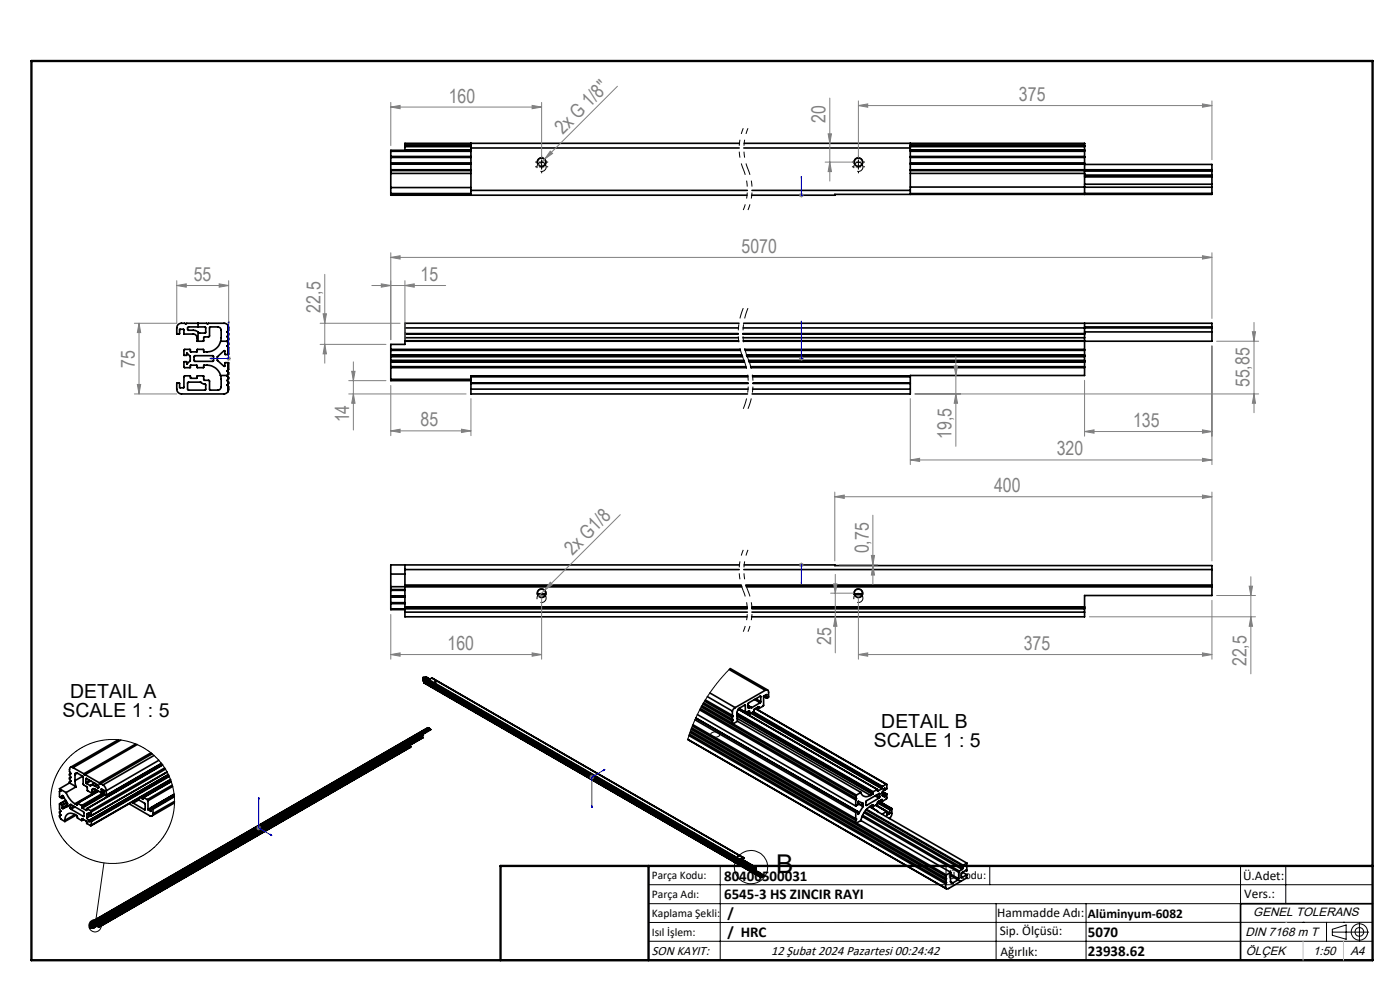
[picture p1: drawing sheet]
<svg xmlns="http://www.w3.org/2000/svg" width="297mm" height="210mm" viewBox="0 0 297 210" stroke-linecap="round" stroke-linejoin="round" font-family="sans-serif">
<g fill="none" stroke="#000" stroke-width=".35">
<path d="M82.9 36.8v3M82.9 36v.1M82.9 34.7v.1M82.9 33.2v.1M82.9 36.1v.1M82.9 34.6v.1M82.9 33.3v.1M82.9 32.1v1.1M82.9 33.4v1.2M82.9 34.8v1.2M82.9 36.2v.6M82.9 39.8v1.6h75.6"/>
<path d="M82.9 36.1h17M82.9 34.7h17M82.9 33.3h17M82.9 36.8h17M82.9 36h17M82.9 34.8h17M82.9 33.2h17M82.9 32.1h17M82.9 36.2h17M82.9 34.6h17M82.9 33.4h17M82.9 39.8h17"/>
<path d="M85.9 30.9v.1M85.9 31.8v.1M85.9 31v.1M85.9 30.5v.4M85.9 31.1v.7M85.9 31h14M85.9 30.9h14M85.9 30.5h14M85.9 31.8h14M85.9 31.1h14M99.9 30.4v1M99.9 31.9h-17v.2"/>
<path d="M99.9 31.4v9M99.9 31.4h56.9M156.8 30.4l-70.9 .1M157.8 31.4h35.3M157.9 30.4l72.2 .1M193.1 30.4v1M193.1 31.4v9M193.1 39.7h37M193.1 36.1h64M193.1 34.7h37M193.1 33.3h37M193.1 31.9h37"/>
<path d="M193.1 31h37M193.1 36.8h37M193.1 36h64M193.1 34.8h37M193.1 33.2h37M193.1 32.1h37M193.1 36.2h37M193.1 34.6h37M193.1 33.4h37M193.1 30.9h37M193.1 30.5h37M193.1 31.8h37"/>
<path d="M193.1 31.1h37M230.1 36.8v2.9M230.1 34.8v1.4M230.1 34.7v.1M230.1 33.2v.1M230.1 31.9v.2M230.1 34.6v.1M230.1 33.3v.1M230.1 30.9v.1M230.1 31.8v.1M230.1 31v.1M230.1 30.5v.4"/>
<path d="M230.1 31.1v.7M230.1 32.1v1.1M230.1 33.4v1.2M230.1 36.2v.6M230.1 39.7v1.5M230.1 34.9h27v1.1M230.1 39.7h27M230.1 37.4h27M230.1 36.3h27M230.1 37.1h27M230.1 39.1h27M230.1 37.5h27"/>
<path d="M257.1 39.7v1.5h-80v.2h-17.6M257.1 36v.1M257.1 36.1v.2M257.1 37.1v.3M257.1 39.1v.6M257.1 37.4v.1M257.1 36.3v.8M257.1 37.5v1.6M82.9 41.1h17M99.9 40.4v1M99.9 40.4h58.6M159.5 40.4h33.6"/>
<path d="M193.1 40.4v.8M193.1 41.1h37M230.1 41h27M39.8 69.5l3.8-.1-.1 1.3h-1.2a1.6 1.6 0 0 0-1.3-.6h-1.1l-.1-.2zM41.2 75.5h4l.1 .1v.9l-4 .2zM42 68.6v.7M42 70.4v2M46.8 79.6l.1 2.4a.72 .72 0 0 1-.7 .8h-1.6l-.1-2-.2-.1-1-.1-.2-.9h-1.2l-.1 .5h-1.3l-.1-.5h-1.2l-.2 .2v2.3l-.8 .1-.1-1h-.6v1.2a1.02 1.02 0 0 0 1 1.1h9l.4-.1 .5-.4M46.8 79.6h1.4M46.8 72.4a2.97 2.97 0 0 1-3.6 2.2l-.1-.5h-1.2l-.1 .5h-1.4l-.1-.5h-1.2l-.1 1.3h.6l.1-.5 .7 .7v.9l-.7 .7-.2-.5-.5 .1v1l.2 .2h1.2l.1-.5h1.3l.1 .5h1.2l.1-.5a2.95 2.95 0 0 1 3.6 2.1M46.8 72.4h1.3M48.1 72.4l.3 .2"/>
<path d="M48.1 72.4h.1M48.2 79.6l.2 .3M48.4 69l-.6-.4h-3.6l-.2 .1-.1-.1h-4.3l-.2 .1-.2-.1h-.7a.96 .96 0 0 0-1 1l.1 1.3 .5-.1 .1-1 .8 .1 .1 1h1.9a.78 .78 0 0 1 .8 .7v.8h1.3l.2-.9h1l.2-.2v-1.9l1.7-.1a.72 .72 0 0 1 .7 .8l-.1 2.3M48.4 73.6l.1 .2-.1 1.4h-.6l-.1-.8h-.2l-1.4 1.3v.7l1.4 1.3h.2v-.8l.8 .1v1.3l-.1 .2M48.4 69l.1 .4v.7l-.1 .1M48.4 72.2l-.3 .2M48.4 69v1.2M48.4 70.6v.6M48.4 71.6v.6M48.4 72.6v.6M48.4 73.6v1.6M48.4 76.9v1.6"/>
<path d="M48.4 78.9v.6M48.4 79.9v.6M48.4 70.2l-.3 .2 .3 .2M48.4 71.2l-.3 .2 .3 .2M48.4 79.5l-.2 .1M48.4 73.2l-.3 .2 .3 .2M48.4 78.5l-.3 .2 .3 .2M48.4 70.6l.1 .2-.1 .4M48.4 71.6l.1 .1-.1 .5M48.4 72.6l.1 .2-.1 .4M48.4 78.9l.1 .1-.1 .5M48.4 79.9l.1 .2-.1 .4"/>
<path d="M82.9 75.3v.1M82.9 77.8v.2M82.9 76.7v.1M82.9 74.1v.2M82.9 75.6v.1M82.9 76.4v.1M82.9 78v2.5M82.9 77.8h75.4M82.9 76.8h75M82.9 75.4h74.5M82.9 75.3h74.5M82.9 78h75.4"/>
<path d="M82.9 74.3h74.2M82.9 76.7h75M82.9 74.1h74.1M82.9 75.6h74.6M82.9 76.5h75M82.9 75.7h74.6M82.9 76.4h74.9M82.9 74.3v1M82.9 75.4v.2M82.9 75.7v.7M82.9 76.5v.2M82.9 76.8v1"/>
<path d="M85.9 70.8v.1M85.9 70.9v.7M85.9 72.3v.1M85.9 72.4v.7h-3v1M85.9 69.6h70.7M85.9 70.8h70.7M85.9 70.9h70.7M85.9 71.6h70.7M85.9 72.3h70.8M85.9 72.4h70.8M85.9 69.6v1.2M85.9 71.6v.7"/>
<path d="M99.9 79.9h58.7M99.9 79.9v1.4M156.8 68.6h-70.9v1M157.6 70.8h72.5M157.6 70.9h72.5M157.6 71.6h72.5M157.7 69.6h99.4M157.7 72.3h72.4M157.8 68.6h99.3v.7M158 74.1h72.1M158.1 74.3h72M158.4 75.3h71.7"/>
<path d="M158.4 75.4h71.7M158.5 75.6h71.6M158.5 75.7h71.6M158.6 79.7h-58.7v.2M158.8 76.4h71.3M158.9 76.5h71.2M158.9 76.7h71.2M159 76.8h71.1M159.2 77.8h70.9M159.3 78h70.8M159.6 79.7h33.5M159.7 79.9h33.4"/>
<path d="M193.1 79.7v.2M193.1 79.9v1.4M230.1 68.6v2.2M230.1 70.8v.1M230.1 75.3v.1M230.1 77.8v.2M230.1 76.7v.1M230.1 74.1v.2M230.1 75.6v.1M230.1 76.4v.1M230.1 70.9v.7M230.1 72.3v1.8"/>
<path d="M230.1 78v1.6l-37 .1M230.1 71.6v.7M230.1 74.3v1M230.1 75.4v.2M230.1 75.7v.7M230.1 76.5v.2M230.1 76.8v1M230.1 70.4h27M230.1 69.3h27M257.1 69.3v.3M257.1 69.6v2.8h-99.4M39.8 81.1h2.8l.4 .3 .6 .1v1.1l-3.7 .2-.1-.2z"/>
<path d="M48.4 81.9l.1 .1-.1 1.1M48.4 80.9v.6M48.4 81.9v1.2M48.4 80.5l-.3 .2 .3 .2M48.4 81.5l-.3 .2 .3 .2M48.4 80.9l.1 .2-.1 .4M82.9 80.5v.2h17M82.9 80.5h17M99.9 81.3h.1M99.9 82.5v1.1h58.7M99.9 81.3h58.8M99.9 82.5h58.8"/>
<path d="M99.9 81.3v1.2M159.7 82.5h33.4M159.7 81.3h33.4M193.1 81.3h.1M193.1 82.5v1.1h-33.5M193.1 81.3v1.2M85.9 119.8v1M156.8 119.8h-73.9v2M157.9 119.8h19.2v.2h80v.8M82.9 121.8v2.7M82.9 125.1v.1M82.9 126.4v.1"/>
<path d="M82.9 127.9v.1M82.9 129.1v.2h3M82.9 125.1h.1M82.9 126.5v.1M82.9 127.8v.1M82.9 124.5v.6M82.9 125.2v1.2M82.9 126.6v1.2M82.9 128v1.1M82.9 124.5h74.4M82.9 129.1h75.6M82.9 121.8h3"/>
<path d="M82.9 125.1h3M82.9 126.5h3M82.9 127.9h3M82.9 125.2h3M82.9 126.4h3M82.9 128h3M82.9 126.6h3M82.9 127.8h3M85.9 129.8v1h72.6M85.9 120.8v9M85.9 120.8h70.9M85.9 124.1h71.3"/>
<path d="M85.9 124.3h71.4M85.9 128.7h72.6M85.9 128.9h72.6M85.9 129.8h72.6M114 126h1.7M114.1 126.1h1.6M157.8 120.8h99.3M158.2 124.1h98.9M158.3 124.3h98.8M158.4 124.5h98.7M159.5 128.7h70.6M159.5 128.9h70.6"/>
<path d="M159.5 129.8h70.6M159.5 129.1h70.6M181.2 126h1.8M181.3 126.1h1.6M230.1 129.8v1h-70.6M257.1 120.8v5.5h-27v3.5M25.1 156.9l-10.1 5.9M25.6 157l-10.1 5.8M28.8 157.8l-11 6.3M29.1 157.9l-11 6.4M32 159.7l-10.9 6.3M32.3 159.9l-11 6.3"/>
<path d="M85.8 157.6l.1 .1zM85.9 157.6l-.1 .1M86.7 158.2h.1M86.8 158.2h.1M86.8 158.2l-66 38.1M86.9 158.2h.1M86.9 158.2l-66 38.1M86.9 158.2v.3M86.9 158.4l-66 38.1M87 158.4l-66 38.1M87 158.4h.1M87 158.5l-66 38.2"/>
<path d="M87 158.4v.1M87 158.5l-66 38.1M89.3 156.2h.1M89.4 156.2h.1M89.4 156.2l.1 .1M89.4 156.2l-69.8 40.3M89.4 156.4v.1M89.5 156.4h.1M89.5 155.8h.1M89.5 155.8l-69.6 40.2M89.5 156.4v.1M89.5 156.3h.1"/>
<path d="M89.5 156.5h.1M89.5 156.6h.1M89.5 156.4l-69.8 40.3M89.5 156.5l-69.8 40.3M89.5 156.6l-69.8 40.3M89.5 156.3l-69.8 40.3M89.5 156.3v.1M89.5 156.5v.1M89.5 155.8l.1 .2M89.6 156.1h.1M89.6 156.1l-70 40.4M89.6 156l-69.6 40.1"/>
<path d="M89.6 156v.1M89.7 144.1h.1M89.7 144.2h.1M89.7 144.1l69.8 40.3M89.7 143.9l69.8 40.3M89.7 143.7v.4M89.7 144.2l.2 .3M89.7 144l69.8 40.2M89.7 144.2l66.1 38.1M89.7 144.3l69.8 40.3M89.7 143.8l66.1 38.1M89.7 143.7h.1l1.1 .6"/>
<path d="M89.7 143.7l1.2 .7M89.7 144.2l69.9 40.3M89.7 144.2l69.8 40.3M89.8 144.1v.1M89.9 144.8l71.5 41.3M89.9 144.6h.1M89.9 144.6l65.9 38M89.9 144.5v.3M89.9 144.8l65.9 38M89.9 144.5l69.6 40.1M89.9 144.5l65.9 38M90.1 143.8h.1"/>
<path d="M90.1 143.8l.8 .5M90.1 143.8l.8 .4M90.1 143.7v.1M90.1 143.7l.8 .5M90.2 143.7h.1M90.2 143.7l.8 .5M90.3 143.6h.1M90.3 143.7h.1M90.3 143.7h-.2M90.3 143.6v.1M90.3 143.7l.8 .4M90.3 143.6l.8 .5"/>
<path d="M90.4 143.6l.8 .5M90.8 154.4l-71.5 41.2M90.8 154.4l.3 .1M90.9 144.3l64.9 37.4M90.9 144.3v.1M90.9 144.4l64.9 37.4M90.9 144.3l64.9 37.5M91 144.2l-.1 .1M91 144.2l66 38.1M91.1 154.5h.1M91.1 154.5l-71.6 41.3M91.1 154.5l.1 .1"/>
<path d="M91.1 154.7l.1 .1M91.2 154.8h.1M91.2 154.8l-1.8 1M91.2 154.6l-1.9 1.1 .2 .1M91.2 154.6l-1.8 1.1M91.2 154.8v.1l-1.6 .9M91.6 143.8h.1M91.6 143.8l66 38.1M91.6 143.8l-.6 .4M92.4 144.5l.1 .1zM92.4 144.6h.1M145.9 156.8l54.8 31.7"/>
<path d="M146.2 156l54.4 31.5M146.3 155.7l54.3 31.4M146.4 155.4l54.2 31.3M146.5 155.1l54.1 31.2M146.6 154.7l54 31.1M146.8 154.4l34.7 20.1M146.9 154l34.6 20M147 153.7l34.5 20M147.4 152.7l34.1 19.7M147.6 152.3l34.4 19.8M148 151.6l33.5 19.4M148.4 150.6l33.1 19.1"/>
<path d="M148.6 150.3l32.9 19M148.8 150l32.7 18.9M148.9 149.7l6.5 3.7M149.1 149.3l6.3 3.7M149.3 149.1l6.1 3.5M149.5 148.7l5.9 3.4M149.6 148.5l5.8 3.3M150.1 147.8l5.3 3M150.6 147l5.4 3.1M154.7 142l7.6 4.4M154.9 141.8l7.9 4.6M155.4 153.4l.1 .2"/>
<path d="M155.4 150.8v1M155.4 152.1v.5M155.4 153v.4M155.4 152.6l.1 .1-.1 .3M155.4 151.8l.1 .1-.1 .2M155.5 153.6l26.2 15.1M156 150.1l-.6 .7M156.4 152.4l.1 .6M156.4 151.5l28.8 16.6M156.4 152.4l28.3 16.3M156.4 151.9l28.7 16.6M156.4 151.3l28.8 16.6"/>
<path d="M156.4 151.7l28.8 16.6M156.5 153l-1 .6M156.5 153l26.1 15.1M156.6 150.4l29.5 17.1M156.7 150.3l1.5 .9M156.8 150.3l1.3 .8M158 149.6l.1 .1M158 149.6l-1.2 .7-.3 .3-.1 .3v1.5M158.1 149.7v1.4M158.7 150.1h.2M158.7 149.7l.6 .4M158.7 149.6l.8 .5"/>
<path d="M158.9 150.1h.1M158.9 150.8l.1 .1M158.9 150.8l-.6 .4-.2-.1M159 151.4h.1M159 151.4l-.6-.3 .6 .3M159 150.9v.5M159.3 151.3l27.8 16M159.4 150.1h-.5M159.4 150.1h.1M159.5 151.2l27.6 16M159.7 151.1l27.4 15.8M159.8 151l27.4 15.8"/>
<path d="M160.1 148.4l1.2 .7M160.2 150.3l27.8 16.1M160.3 150.3l27.8 16.1M160.3 148.2l1.1 .6M160.7 150.1l.3 .2M160.7 150.1l.3 .1M160.9 149.9l.1 .1M160.9 149.9l-.9 .6-.1 .4-.8 .5M161 150v.2M161.3 147.7l.1 .1M161.3 147.7l-2.5 1.4-.1 1M161.3 149.1l-1.8 1"/>
<path d="M161.4 148.8l-.1 .3M161.4 147.8v1M162 147.8v1.8l-1 .6M162 147.7l.6 .4M162.3 146.4a.42 .42 0 0 1 .5 0 .42 .42 0 0 1 .3 .4v1l-.5 .3M162.3 146.4l-6.3 3.7M162.6 147.3v.1M162.6 147.3l-.6 .5M162.6 147.4v.7M12.6 167.3l.3 .5-.3 .1v1.1l.6 .3M12.6 173l.3 .7M12.6 167.3l1.4 .8"/>
<path d="M12.7 170.5l-.1 1.2 .3 .4-.3 .1v.3l.3 .4-.3 .1M12.7 170.5l.4 .2M12.9 173.7l.9 .6M12.9 173.7h.1M12.9 172.9l-.3 .1M13.1 170.7l.1 .2M13.2 171.4l.1 .1M13.2 168.8v.5M13.2 170.9v.5M13.3 171.5h.1M13.3 168.8l1 1.6v.6M13.3 168.8h-.1"/>
<path d="M13.5 169.1l-.3 .3M13.8 174v.3M13.9 169.8l-1.2 .7M14 168.1a5.1 5.1 0 0 0 1.9 2.4M14.2 170.2l-1.1 .5M14.3 170.3l-1.1 .6M14.3 171v.1M14.3 171.1h.1M14.3 171.1l-.9 .4M14.3 170.9l-.9 .6M14.3 170.7l-1.1 .7M14.3 170.9l-1 .6"/>
<path d="M14.7 166.1l1.5 .8M14.7 164.2l.4 .7-.4 .1M14.7 165l.4 .7-.4 .1M14.7 165.8v.3M14.7 166.1l-2.1 1.2M14.9 171.4l.2 .3M14.9 170.7v.7M15 164.1l-.3 .1M15 164.9l-.3 .1M15 165.7l-.3 .1M15.1 170.7l2.6 1.5 .1 .9M15.1 170.7h-.2"/>
<path d="M15.1 171.7l2.6 1.5M15.5 162.8a.44 .44 0 0 0-.5 0 .44 .44 0 0 0-.3 .4v.4l.4 .5-.4 .1M15.5 162.8l2.3 1.3M15.6 171l-.7 .4M15.9 165.6l.3 1.3M15.9 172.8l.5 .3v.4l.9 .6M15.9 172.8a1.32 1.32 0 0 0-1.5-.2 1.32 1.32 0 0 0-.6 1.4M15.9 164.3v1.3M15.9 170.5l.4 .2M15.9 171.2l-.8 .5M15.9 172.8l-2.1 1.2M16.1 172.9l-2.3 1.4"/>
<path d="M16.2 166.9l-2.2 1.2M16.4 164l1.2 .7 .1 1.7 .8 .6v.7l.9 .5M16.4 164a.3 .3 0 0 0-.3 0 .3 .3 0 0 0-.2 .3M16.4 170.7h-.1M16.4 170.4v.3M16.4 164l-.5 .3M16.5 170.4h-.1M16.5 170.4l.8 .5M17.3 170.9l.1 .1M17.4 171.3l.1 .1M17.4 174l-.1 .1M17.4 171v.3"/>
<path d="M17.4 173.7v.3M17.5 173.7l.8 .5 .1 .5 .8 .4 .2-.1M17.5 173.7h-.1M17.5 171.4l.8 .5M17.5 164.7l-1.6 .9M17.7 173.8l-.3 .2M17.7 173.8l-.3 .3M17.8 164.1l.1 .3 .2-.1M17.8 173.1l-.1 .1M18.1 164.3l3 1.7M18.2 165.9l.1 .3M18.2 165.2v.7"/>
<path d="M18.3 165.1l2.5 1.4 .1 .5M18.3 165.1l-.1 .1M18.3 166.2l.8 .4M18.4 171.8l-.1 .1M18.4 171.6v.2M18.4 172.7v.1M18.4 173.4v.1M18.4 172.8v.6M18.4 173.5l.4 .7M18.5 171.5l-.1 .1M18.5 171.5l.7 .5M18.8 172.4l.1 .1"/>
<path d="M18.8 172.4h.1M18.8 172.4l-.4 .3M18.9 172.4l-.5 .3M18.9 172.5v.4l.5 .1M18.9 172.5l-.5 .3M18.9 174.2h-.1M19 165.5l-.8 .4M19 174l-.1 .3-.1-.1M19 174l.3 .2M19.1 166.6l.5-.1 .5 .2M19.1 173l-.7 .4M19.2 172l.2 .2"/>
<path d="M19.2 173l-.8 .5M19.3 165.7l-1 .5M19.3 174.2l.1 .1M19.4 172.2v.8M19.4 174.3v.7M19.4 173l16.1-9.2-16.2 9.3M19.5 168.2h-.1M19.5 167.7v.5M20 166.1l-.9 .5M20.1 167.3a.34 .34 0 0 0-.4 0 .34 .34 0 0 0-.2 .4M20.1 167.3l1.3 .8M20.1 166.7l.7 .4"/>
<path d="M20.1 167.3l-.6 .4M20.1 166.1l-.8 .5M20.5 167.6l-1 .6M20.6 166.4l-.5 .3M20.7 167.7l-4.8 2.8M20.8 167.8l-4.4 2.6M20.9 167.8l-4.4 2.6M20.9 167l-.1 .1M21.1 166l.1 .3 .1-.1M21.3 166.2l.5 .3M21.5 168.1h-.1M21.5 167.4v.7"/>
<path d="M21.6 167.4l.5 .3v.8l.4 .3M21.6 167.4h-.1M21.8 166.5a1.6 1.6 0 0 1 .7 1.2M22.1 167.7l-.6 .4M22.1 167.8l-.7 .3M22.1 168.3l-4.7 2.7M22.1 168.1l-4.8 2.8M22.2 168.5l-4.8 2.8M22.3 168.6l-4.8 2.8M22.5 168.7v.1M22.5 168.7l11.8-6.7-11.8 6.8M22.5 167.7v1"/>
<path d="M27.4 170.5l4.4 2.5a.44 .44 0 0 0 .4 .1 .44 .44 0 0 0 .3-.5M28.1 170.1l.2 .2M28.1 170.1h.1M28.3 170.3l2.4 1.5M29.1 169.5l1.7 1v1.2M29.2 169.5l-1.1 .6M29.5 169.7l-1.2 .6M29.7 169.1l.6 .4M30.4 169.5h-.1M30.4 169.2v.3M30.4 169.2l.9 .4M30.8 171.7l-.1 .1"/>
<path d="M31.3 169.6l.1 .3M31.4 171.7l.1 .1M31.4 169.9v1.8M31.5 171.8l.5 .3M32 172v.1M32 171.3l4.9-2.8-5.5 3.2M32 171.5l-.5 .3M32.1 171.4l-.1 .6M32.1 171.4l.3 .1M32.4 171.5l.1 .2M32.5 171.7v.9M32.7 160.3l-10.9 6.2"/>
<path d="M33.7 161.3l-11.2 6.4M34.5 162.2l-16.1 9.3M34.5 162.3l-16 9.2M34.9 162.9l-15.7 9.1M35.1 163.2l-15.7 9M35.7 164.3l-16.8 9.7M35.7 164.3l-16.7 9.7M35.8 164.6l-16.5 9.6M35.9 164.7l-16.5 9.6M36.2 165.3l-16.8 9.7M36.2 165.4l-16.9 9.7M36.3 165.8l-5.9 3.3"/>
<path d="M36.3 165.8l-5.9 3.4M36.5 166.5l-5.2 3.1M36.6 166.8l-5.2 3.1M36.9 168.5l-4.8 2.9M37 168.9l-4.6 2.6M37 169l-4.5 2.7M37 170.3l-4.8 2.8M37 170l-4.5 2.6M181.5 172.4l.5-.3v.6M181.5 174.5l.2 .1M181.5 168.9v.4M181.5 169.7v1.3"/>
<path d="M181.5 172.4v1.3M181.5 174v.5M181.5 173.7h.2l-.2 .3M181.5 169.3l.2 .1-.2 .3M181.7 174.6l19.1 11M181.7 168.7l-.2 .2M182 172.7h.1M182 172.5l.1 .1M182 170.5l1.1 .6M182 170.3l1.1 .7M182.1 172.6v.1M182.6 168.1a1.28 1.28 0 0 0 2.1 .6"/>
<path d="M182.6 174.1l-.9 .5M182.6 174.1l19.1 11M182.6 168.1l-.9 .6M182.8 170.3l.3 .2M182.9 173.2l20.5 11.8M183 172.9l20.5 11.9M183.1 171.1l-1 1.5M183.1 171v.1M183.1 170.5l-1.1-.5v.7l-.5 .3M183.1 170.5v.5M183.3 172.4l20.8 12M183.4 172.1l20.9 12.1"/>
<path d="M183.7 170.7l.1 .1M183.7 171.8l20.6 11.9M183.8 171.7l20.5 11.8M184.5 171.1l1.6 .9M184.8 170.9l.4 .2M184.9 170.9l.3 .2M185.1 170.7l.1 .1M185.1 170.7a4.6 4.6 0 0 0-2.5 3.4M185.1 168.5l-.4 .2M185.2 168.3l-.1 .2M185.2 168.1v.2M185.2 170.8v.3"/>
<path d="M185.2 167.9v.2M185.6 168.8l.9 .5M185.8 170.8l2.3 1.3M185.8 170.8l3 1.7M185.9 168.7l.7 .3M186.1 167.5l.1 .3M186.1 172l.1 .1M186.1 172l19 11.1M186.1 167.5l-.9 .4M186.2 167.8h.1M186.2 170.3l2.6 1.5M186.2 170.1l2.6 1.6"/>
<path d="M186.4 170l2.7 1.5M186.5 168.3l.1 .1M186.5 168.3l-2.7 1.6-.1 .8M186.5 170l2.7 1.5M186.5 169.3l-2.7 1.5M186.6 169l-.1 .3M186.6 168.4v.6M187.1 169.6h.1M187.1 169.6l-.9 .5-.1 .5-.9 .5M187.1 167.3l-.9 .5M187.1 172.7l1-.6v.7M187.1 167.2v.1"/>
<path d="M187.1 169.9l-.3-.2 .4 .3M187.1 166.9v.3M187.1 169.6v.3M187.2 168.7l.5 .3M187.2 168.4l.5 .3M187.2 168.2l.6 .4M187.2 166.8l-.1 .1M187.2 168v.7M187.2 167.9l.9 .5M187.3 167.9l.8 .5M187.5 167.4l.2 .1M187.7 167.5v-.3l-.5 .8"/>
<path d="M187.7 168.7v.3M187.8 168.6l-.1 .1M188 166.4h.1v.9l-.4 .2M188 166.4l-.8 .4M188.1 168.4v1.1l-1 .4M188.1 168.4l-.3 .2M188.1 172.8l.1 .1M188.1 172.3l.6 .3M188.7 172.6l-.5 .3M188.8 172.5l-.1 .1M188.8 171.8v.7M188.8 171.7v.1"/>
<path d="M189.1 171.5l.1 1.4-.5 .7M189.1 171.5l-.3 .2M19 196.6h.1M19 196.4h.1M19 196.1l.1 .2M19 196.1h.1M19 196.7l.2 .1M19 196.7h.1M19 196.4v.3M19 196.6v.1M19 196.5l.1 .1M19 196.1l.2 .1"/>
<path d="M19.1 196.4v.1M19.1 196.2h.1M19.1 196.3h.1M19.1 196.2v.1M19.1 196.5h.1M19.1 196.2l.1 .2M19.2 196.8h.1M19.2 196.3l-.2 .1M19.2 196.5h.1M19.2 196.4h.1M19.2 196.2l.2 .2M19.2 196.4h-.1"/>
<path d="M19.2 196.5l-.2 .1M19.2 196.5h-.1M19.2 196.4l.1 .1M19.2 196.4l-.1 .1M19.3 196.5l.2 .2M19.3 196.4l.2 .3M19.3 195.9h.1M19.3 196.5h.1M19.3 196h.1M19.3 195.7v.3M19.3 195.7v.2M19.3 196l-.3 .1"/>
<path d="M19.3 195.6v.1M19.3 195.6l.2 .2M19.4 195.9v.1M19.4 196.6h-.2v.2M19.4 195.8v.1M19.4 196.4h.1M19.4 196.6l.1 .2M19.4 196.6l-.2 .2M19.4 195.7l.1 .3M19.4 195.7v.1M19.4 196.7h.1M19.4 196l-.2 .2"/>
<path d="M19.4 196.7l-.2 .1M19.4 196.4l.1 .1M19.5 196.5h.1M19.5 196.7h.1M19.5 196.8h.1M19.5 196.7v.1M19.5 196.5l.1 .1M19.5 196.7l.1 .1M19.5 196l.1 .1M19.5 196h.1M19.5 195.8l-.1 .1M19.6 195.8h.1"/>
<path d="M19.6 196l.1-.1zM19.6 195.8l.3 .2M19.6 196.1h.1M19.6 195.9h.1M19.6 196.6h.1M19.6 196.7h.1M19.6 196.8l.1 .1M19.6 196.8h.1M19.6 196.6v.1M19.6 196h.1M19.6 195.9l.3 .1M19.6 196.5l.1 .1"/>
<path d="M19.6 196.7v.1M19.6 196.1l.1 .1M19.7 196h.1M19.7 196.6h.1M19.7 196.8h.1M19.7 196.6v.1M19.7 196.6h-.1M19.7 196.7h-.1M19.7 196.2h.1M19.7 196.7h.1M19.7 196.1v.1M19.7 196.8v.1"/>
<path d="M19.8 196.1h-.1M19.8 196.1l.1 .1M19.8 196l.1 .1M19.8 196.1l-.1 .1M19.8 196h.1M19.9 196.1h.1M19.9 196h.1M19.9 196.1l-.5 .3M19.9 196v.1M19.9 196l.1 .1M19.9 196.2h.1M19.9 196.1v.1"/>
<path d="M20 196.1h.1M20 196.2h.1M20 196.1l-.1 .1M20 196.1v.1M20 196.2l-.5 .3M20.5 196.4l.5 .2M20.6 196.4h.1M20.6 196.4h.2v.1M20.6 196.3v.1M20.6 196.4l.2 .1M20.7 196.3h.1M20.8 196.3h.1"/>
<path d="M20.8 196.5h.1M20.9 196.3h.1M20.9 196.5h.1M20.9 196.3v.2M20.9 196.5l.1 .1M21 196.6h.1M21 196.5h.1M21 196.5v.1M21 196.5h-.1M21.7 194.7h.1M155.8 182.7h.1M155.8 182.8h.1"/>
<path d="M155.8 182h.1M155.8 182.1h.1M155.8 182.3h.1M155.8 181.7h.1M155.8 181.8h.1M155.8 181.9h.1M155.8 182.2h.1M155.8 182.4h.1M155.8 182.5h.1M155.8 182.6h.1M155.8 181.7v.5M155.8 182.3v.5"/>
<path d="M155.8 182.6l5.6 3.2M155.8 182.7l5.6 3.3M155.8 182.6l5.6 3.3M155.8 182.7l-65.9-38 65.9 38.1M155.8 182.7l5.6 3.2M155.8 182.8l5.6 3.3M155.8 182.5l3.7 2.2M155.8 181.7l1.1 .6M155.8 181.8l1.1 .7zM155.8 181.8l1.1 .6-1.1-.6M155.8 182l1.1 .6M156.5 181.6h.2z"/>
<path d="M156.5 181.6h.2M156.6 181.6h.1M156.9 182.3v.3M156.9 182.6h.1M156.9 182.6l2.6 1.5M157 182.3h-.1M157 182.5v.1M157 182.6h-.1M157 182.6l2.6 1.5M157 182.4l2.8 1.7M157 182.5l2.8 1.6M157 182.3v.2"/>
<path d="M157 182.3l2.9 1.7M157 182.3l.2 .1M157 182.3l.3 .1M157.2 182.2v.2M157.2 182.2h.1M157.2 182.2l-.2 .1M157.2 182.3v.1M157.2 182.3h.1M157.2 182.2l.1 .1M157.2 182.2v.1M157.3 182.4h.1M157.3 182.4l2.8 1.6"/>
<path d="M157.3 182.3h.1M157.3 182.3l2.8 1.7M157.3 182.3v.1M157.3 182.3l2.8 1.6M157.4 182.3l2.8 1.6M157.4 182.3h.1M157.4 182.2h.1M157.4 182.2v.1M157.4 182.2l-.1 .1M157.5 182h.1M157.5 182.1v.1M157.5 182v.1"/>
<path d="M157.5 182l-.3 .2M157.5 182.2l-.2 .1M157.5 182.1h-.2l.2 .1M157.6 182h.1M157.6 182l-.2 .3M157.6 182v.1M157.6 182.1l.1-.2-.7 .4M157.6 182.1h.1M159.5 184.7h.1M159.5 184.6h.1M159.5 184.5h.1M159.5 184.7l1.9 1.1"/>
<path d="M159.5 184.1v.3M159.5 184.5v.2M159.5 184.2h.1M159.6 184.5h.1M159.6 184.2h.1M159.6 184.3l-.1 .1M159.6 184.2v.1M159.6 184.2l.1 .1M159.6 184.3l.1 .1M159.6 184.1h.2M159.6 184.7h-.1M159.6 184.7l1.9 1.1"/>
<path d="M159.6 184.1h-.1M159.6 184.5l2.1 1.2M159.6 184.6l2.1 1.2M159.6 184.3h.1M159.7 184.4h.1M159.7 184.3h.1M159.7 184.4l-.1 .1M159.7 184.5l2.1 1.2M159.7 184.4l2.1 1.2M159.8 184.4l-.2 .3M159.8 184.4l.1 .1M159.8 184.1h.1"/>
<path d="M159.8 184.3h.1M159.8 184.4h.1M159.8 184.3v.1M159.9 184.1h-.1M159.9 184.1h.1M159.9 184v.1M159.9 184.4h.1M159.9 184.3v.1M159.9 184l-2.9-1.6 2.9 1.7M159.9 184.3l.3 .2M159.9 184.1l.1 .1M159.9 184.5h.1"/>
<path d="M159.9 184h.1M159.9 184.3h.1M159.9 184.5l2 1.1M159.9 184.3l.3 .1M160 184.1l-.3 .3M160 184.2l-.1 .1M160 184.2l.3 .2M160 184.2l-.3 .1M160 184.1h.1M160 184.3l.2 .1M160 184.1v.1M160 184.2h.1"/>
<path d="M160.1 184h.1M160.1 183.9h.1M160.1 184v.1M160.1 184.2h.1M160.1 184.1h.1M160.1 184h-.1M160.1 183.9v.1M160.1 184.2h-.1M160.1 184l.1 .1M160.2 183.9h.1M160.2 184h.1M160.2 184.1h.1"/>
<path d="M160.2 184.2h.1M160.2 184.5h.1M160.2 183.9h-.1M160.2 183.9v.1M160.2 184.1v.1M160.2 184.2h-.1M160.2 184.5h-.1M160.2 184.4h.1M160.2 184.4v.1M160.3 184.4h.1M160.3 184.4l-.1 .2M160.3 184.4h-.1"/>
<path d="M161.4 186.1h.1M161.4 185.8v.3M161.4 185.9h.1M161.4 185.8h.1M161.5 185.9l.1 .1M161.5 185.8v.1M161.5 185.8l.2 .1M161.5 185.8h.1M161.5 185.8h-.1M161.7 185.9h.1M161.7 185.9l-.1 .1M161.7 185.8v.1"/>
<path d="M161.7 185.9l-.2 .2M161.7 185.7v.1M161.7 185.7h.1M161.7 185.8h.1M161.8 185.6h.1M161.8 185.6v.1M161.8 185.8h.1M161.9 185.7h.1M161.9 185.6h-.1M161.9 185.6v.1M161.9 185.8l-.2 .1M161.9 185.7l-.2 .1"/>
<path d="M200.6 185.8v.5M200.6 186.7v.4M200.6 187.1l.2 .1-.2 .3M200.6 186.3l.2 .1-.2 .3M200.8 185.6l-.2 .2M201.6 187a.3 .3 0 0 0 .2 .3 .3 .3 0 0 0 .3 0M201.6 187l.5 .3M201.6 185.4l1.8 1M201.6 185.7l1.6 .9M201.7 185.1l-.1 1.9M201.7 185.1l-.9 .5M203.2 186.6l-1.1 .7"/>
<path d="M203.4 186.4l-.2 .2M203.4 185v1.4M203.5 184.8l-.1 .2M203.9 186.1l.2 .1M204.1 184.4l-.6 .4M204.2 185l.9 .6M204.3 184.2l-.2 .2M204.3 183.7v.5M204.3 183.5v.2M205 184.6l-1 .6-.1 .9M205 184.6h.1M205 184.6v.1"/>
<path d="M205.1 183.1v1.6l-.1-.1M205.1 185.6v.6l-1.3 .8-.1-.1-.2 .2-2.3 1.4h-.5l-.1-1M205.1 183.1l-.8 .4M205.1 185.6l-1 .6M291.2 191.7h-28v12M106.2 203.7h185"/>
<circle cx="114.9" cy="34.4" r=".88"/>
<circle cx="182.1" cy="34.4" r=".88"/>
<circle cx="114.9" cy="125.8" r=".88"/>
<circle cx="182.1" cy="125.8" r=".88"/>
<circle cx="21.7" cy="194.7" r=".07"/>
</g>
<g fill="none" stroke="#000" stroke-width=".21">
<path d="M113.9 34.6a.97 .97 0 0 1 .9-1.2 .97 .97 0 0 1 1.1 1.1 .97 .97 0 0 1-1.2 .8M113.9 35.7a.97 .97 0 0 1 .9-1.3 .97 .97 0 0 1 1 1 .97 .97 0 0 1-1.1 .9M114.4 34.4h1M114.4 35.4h1M114.9 33.9v2M181.2 34.6a.97 .97 0 0 1 .8-1.2 .97 .97 0 0 1 1.1 1.1 .97 .97 0 0 1-1.2 .8M181.2 35.7a.97 .97 0 0 1 .8-1.3 .97 .97 0 0 1 1.1 1 .97 .97 0 0 1-1.2 .9M181.6 34.4h1M181.6 35.4h1M182.1 33.9v2M113.9 127.1a.97 .97 0 0 1 .9-1.2 .97 .97 0 0 1 1 1 .97 .97 0 0 1-1.1 .9M113.9 126.1a.97 .97 0 0 1 .9-1.2 .97 .97 0 0 1 1.1 1 .97 .97 0 0 1-1.2 .9"/>
<path d="M181.2 127.1a.97 .97 0 0 1 .8-1.2 .97 .97 0 0 1 1.1 1 .97 .97 0 0 1-1.2 .9M181.2 126.1a.97 .97 0 0 1 .8-1.2 .97 .97 0 0 1 1.1 1 .97 .97 0 0 1-1.2 .9M85.8 158.9h.2zM92.4 144.5l.2 .1zM150.9 155.5a1.24 1.24 0 0 1 1.8 .3 1.1 1.1 0 0 1-2 0zM154.9 141.8l-2.9 3.2-2.6 3.8-2 4-1.5 4.1M21.6 194.7h.2zM22 183l-1.6 12M137.6 187.7h153.6M137.6 191.7h153.6M137.6 199.7h153.6M152.8 183.7v20"/>
<path d="M156.4 182.8h.2zM200.7 183.7v4M210 183.7v4M211.3 191.7v12M230.4 191.7v12M263.2 183.7v20M272.8 183.7v8M276.4 195.6h.1M281.4 195.6v4.1M282.6 197.7h7.8M282.6 197.1l3-.9v3l-3-.8zM285 195.6h.1"/>
<path d="M288.4 195.8v3.8M291.2 195.6l-153.6 .1"/>
<circle cx="85.9" cy="157.7" r=".08"/>
<circle cx="92.4" cy="145.8" r=".07"/>
<circle cx="23.9" cy="170" r="13.1"/>
<circle cx="20.2" cy="196.4" r="1.31"/>
<circle cx="21.8" cy="195.9" r=".09"/>
<circle cx="156.6" cy="181.6" r=".09"/>
<circle cx="159.3" cy="183.9" r="3.5"/>
<circle cx="288.4" cy="197.7" r="1.74"/>
<circle cx="288.4" cy="197.7" r=".93"/>
</g>
<path d="M157.7 65.4a13.9 13.9 0 0 0 0 10.6M157.7 76a13.9 13.9 0 0 1 0 10.7M158.7 65.4a13.9 13.9 0 0 0 0 10.6M158.7 76a13.9 13.9 0 0 1 0 10.7" fill="none" stroke="#000" stroke-width=".21" stroke-dasharray="6.3 1.3 1.3 1.3 1.3 1.3" stroke-dashoffset="4" stroke-linecap="butt"/>
<path d="M157.7 27.2a11.3 11.3 0 0 0 0 8.7M157.7 35.9a11.3 11.3 0 0 1 0 8.7M158.7 27.2a11.3 11.3 0 0 0 0 8.7M158.7 35.9a11.3 11.3 0 0 1 0 8.7M157.7 116.6a11.3 11.3 0 0 0 0 8.7M158.7 116.6a11.3 11.3 0 0 0 0 8.7M157.7 125.3a11.3 11.3 0 0 1 0 8.7M158.7 125.3a11.3 11.3 0 0 1 0 8.7" fill="none" stroke="#000" stroke-width=".21" stroke-dasharray="6.3 1.3 1.3 1.3 1.3 1.3" stroke-dashoffset="5.1" stroke-linecap="butt"/>
<g fill="none" stroke="#00f" stroke-width=".21">
<path d="M170 37.4v.4v-.4M170 37.4v4M170 41.3v.2zM170 41.4h.1M44.5 76.1l.4-.2v.3zM48.5 68.1l.1 .4h-.2zM48.5 68.1v8h-4M170 75.9v.3zM170 68.1v.4v-.4M170 76.1h.1M170 68.1v8M170 119.7v.2z"/>
<path d="M170 119.8h.1M170 119.8v4M170 123.8v-.4v.4M54.9 169.1l.1 .4-.2-.1zM54.9 169.1v6.5l2.8 1.7M57.4 177l.3 .3-.3-.1zM125.5 171.1l.1-.1v.4zM128.1 163.3l.3-.1-.3 .2zM128.4 163.2l-2.8 1.6v6.6"/>
</g>
<g fill="none" stroke="#808080" stroke-width=".21">
<path d="M131 18.3l-16.8 16.8M82.9 22.7l2-.3v.7zM82.9 21.7v9.2M82.9 22.7h32M112.9 22.4l2 .3-2 .4zM114.9 21.7v11.7M116.7 32.1l.5 .5-1.6 1.1zM175 34.4h6.1M175.7 28.4h.7l-.4 2zM176 34.4l.4 2h-.7zM176 20.8v17.6M182.1 22.4l2-.4v.7z"/>
<path d="M182.1 21.4v12M182.1 22.4h75M255.1 22l2 .4-2 .3zM257.1 21.4v12.5M37.5 59.5v9.1h-9M48.5 59.5v9.1M68.9 58.2v18.8M82.9 54.6l2-.4v.8zM82.9 53.6v18.5M82.9 54.6h174.2M85.9 59.5v12.6M169.5 41.4h1"/>
<path d="M169.7 41.1l.7 .7M170 40.9v1M170.4 41.1l-.7 .7M255.1 54.2l2 .4-2 .4zM257.1 53.6v13.9M29.5 68.6l.3 1.9h-.7zM29.5 68.6v15M37.5 60.6l2-.4v.7zM37.5 60.6h11M46.5 60.2l2 .4-2 .3zM48 76.1h1M48.2 75.7l.7 .7"/>
<path d="M48.5 75.6v.9M48.9 75.7l-.7 .7M67.9 68.6h17M67.9 73.1h14M68.5 66.6h.8l-.4 2zM68.9 73.1l.4 2h-.8zM74.6 78.8h.7l-.3 1.9zM75 76.8v14.4M78.9 60.6h15.6M80.9 60.2l2 .4-2 .3zM85.9 60.6l2-.4v.7zM169.5 76.1h1"/>
<path d="M169.7 75.7l.7 .7M170 75.6v.9M170.4 75.7l-.7 .7M202.4 77.6h.7l-.3 2zM202.8 75.7v19M257.1 73.4v25.2M258.1 72.4h8.9M265.7 70.4h.6l-.3 2zM266 68.4v19.2M28.5 83.6h9M29.1 81.6h.7l-.3 2zM74 83.6h24.9"/>
<path d="M74 80.7h7.9M75 83.6l.3 1.9h-.7zM82.9 91.4l2-.4v.7zM82.9 81.8v10.6M82.9 91.4h17M97.9 91l2 .4-2 .3zM99.9 84.6v7.8M193.1 97.6l2-.4v.7zM193.1 84.6v14M193.1 97.6h64M194.1 83.6h72.9M202.8 83.6l.3 1.9h-.7z"/>
<path d="M230.1 91.5l2-.3v.7zM230.1 80.7v11.8M230.1 91.5h27M255.1 91.2l2 .3-2 .4zM255.1 97.2l2 .4-2 .3zM266 83.6l.3 1.9h-.6zM131.6 109.2l-17.4 17.3M169.5 119.8h1M169.7 119.5l.7 .7M170 119.3v1M170.4 119.5l-.7 .7M177.1 105.4l2-.4v.7z"/>
<path d="M177.1 104.4v14.6M177.1 105.4h80M178.1 119.8h8.1M184.9 117.8h.6l-.3 2zM185.2 120l.3 2h-.6zM185.2 109.3v14.7M255.1 105l2 .4-2 .3zM257.1 104.4v14.6M82.9 138.8l2-.3v.7zM82.9 130.3v9.5M82.9 138.8h32M112.9 138.5l2 .3-2 .4z"/>
<path d="M114.9 126.9v12.9M116.7 123.5l.5 .5-1.6 1.2zM176.2 125.8h4.9M176.8 123.9h.8l-.4 1.9zM177.2 130.8l.4 2h-.8zM177.2 121.8v16.7M182.1 138.8l2-.3v.7zM182.1 138.8h75M182.1 126.9v12.9M231.1 130.8h35.2M255.1 138.5l2 .3-2 .4zM257.1 127.3v12.5"/>
<path d="M258.1 126.3h8.2M265 124.3h.7l-.3 2zM265.4 122.3v20.6M265.4 130.8l.3 2h-.7zM54.4 175.6h1M54.5 175.3l.7 .7M54.9 175.1v1M55.2 175.3l-.7 .7M125.1 164.8h.9M125.2 164.5l.7 .7M125.6 164.3v1M125.9 164.5l-.7 .7"/>
</g>
<g fill="none" stroke="#000" stroke-width=".21" stroke-dasharray="15.2 1.3 1.3 1.3" stroke-linecap="butt">
<path d="M113.9 34.4h-.4M113.9 35.4h-.4M114.9 33.4v-.4M114.9 35.4v.4M114.9 34.4v-.4M114.9 36.4v.4M115.9 34.4h.4M115.9 35.4h.4M181.1 34.4h-.4M181.1 35.4h-.4M182.1 33.4v-.4M182.1 35.4v.4"/>
<path d="M182.1 34.4v-.4M182.1 36.4v.4M183.1 34.4h.4M183.1 35.4h.4"/>
</g>
<path d="M6.7 12.9h284.5v190.8h-284.5zM137.6 183.7v20M291.2 183.7h-185v20" fill="none" stroke="#000" stroke-width=".5"/>
<path d="M272.8 195.6h.1M276.4 199.7v4M285 199.7v4" fill="none" stroke="#c0c0c0" stroke-width=".21"/>
<g fill="#00f">
<path d="M170 75.9v.3zM170 68.1v.4z"/>
<path d="M170 123.4v.4zM170 119.7v.2z"/>
<path d="M128.1 163.3v.1l.3-.2zM125.5 171.1l.1 .3v-.4zM170 37.4v.4zM170 41.3v.2z"/>
<path d="M57.4 177l.3 .3-.3-.1zM54.9 169.1l.1 .4-.2-.1zM44.5 76.1l.4 .1v-.3zM48.5 68.1l-.1 .4h.2z"/>
</g>
<g fill="#808080">
<path d="M116.7 123.5l.5 .5-1.6 1.2z"/>
<path d="M116.7 32.1l.5 .5-1.6 1.1z"/>
<path d="M255.1 91.2l2 .3-2 .4zM230.1 91.5l2-.3v.7zM255.1 97.2l2 .4-2 .3zM193.1 97.6l2-.4v.7zM97.9 91l2 .4-2 .3zM82.9 91.4l2-.4v.7zM255.1 54.2l2 .4-2 .4zM82.9 54.6l2-.4v.8zM255.1 105l2 .4-2 .3zM177.1 105.4l2-.4v.7zM112.9 138.5l2 .3-2 .4zM82.9 138.8l2-.3v.7zM112.9 22.4l2 .3-2 .4zM82.9 22.7l2-.3v.7z"/>
<path d="M80.9 60.2l2 .4-2 .3zM85.9 60.6l2-.4v.7zM182.1 138.8l2-.3v.7zM255.1 138.5l2 .3-2 .4zM37.5 60.6l2-.4v.7zM46.5 60.2l2 .4-2 .3zM182.1 22.4l2-.4v.7zM255.1 22l2 .4-2 .3z"/>
<path d="M202.8 83.6l.3 1.9h-.7zM202.4 77.6h.7l-.3 2zM266 83.6l.3 1.9h-.6zM265.7 70.4h.6l-.3 2zM75 83.6l.3 1.9h-.7zM74.6 78.8h.7l-.3 1.9zM185.2 120l.3 2h-.6zM184.9 117.8h.6l-.3 2zM176 34.4l.4 2h-.7zM175.7 28.4h.7l-.4 2z"/>
<path d="M68.5 66.6h.8l-.4 2zM68.9 73.1l.4 2h-.8zM265 124.3h.7l-.3 2zM265.4 130.8l.3 2h-.7zM176.8 123.9h.8l-.4 1.9zM177.2 130.8l.4 2h-.8zM29.5 68.6l.3 1.9h-.7zM29.1 81.6h.7l-.3 2z"/>
</g>
<text font-size="5.5" x="164.7" y="185.3">B</text>
<g font-size="4.1" fill="#808080">
<text x="95.2" y="21.8">160</text>
<text x="216.2" y="21.5">375</text>
<text x="119.4" y="28.6" transform="rotate(-45 119.4 28.6)">2x G 1/8&quot;</text>
<text x="175.1" y="26.1" transform="rotate(-90 175.1 26.1)">20</text>
<text x="157.3" y="53.7">5070</text>
<text x="41.1" y="59.6">55</text>
<text x="89.2" y="59.6">15</text>
<text x="68" y="66.3" transform="rotate(-90 68 66.3)">22,5</text>
<text x="28.6" y="78" transform="rotate(-90 28.6 78)">75</text>
<text x="265.1" y="82.1" transform="rotate(-90 265.1 82.1)">55,85</text>
<text x="74.1" y="89.6" transform="rotate(-90 74.1 89.6)">14</text>
<text x="89.2" y="90.5">85</text>
<text x="201.9" y="93.1" transform="rotate(-90 201.9 93.1)">19,5</text>
<text x="240.4" y="90.6">135</text>
<text x="224.2" y="96.6">320</text>
<text x="210.9" y="104.4">400</text>
<text x="121.5" y="118" transform="rotate(-45 121.5 118)">2x G1/8</text>
<text x="184.3" y="117.4" transform="rotate(-90 184.3 117.4)">0,75</text>
<text x="94.9" y="137.9">160</text>
<text x="176.3" y="136.9" transform="rotate(-90 176.3 136.9)">25</text>
<text x="217.2" y="137.9">375</text>
<text x="264.5" y="141.3" transform="rotate(-90 264.5 141.3)">22,5</text>
</g>
<g font-size="4.1">
<text x="14.9" y="148.1">DETAIL A</text>
<text x="13.3" y="152.1">SCALE 1 : 5</text>
<text x="187" y="154.5">DETAIL B</text>
<text x="185.4" y="158.5">SCALE 1 : 5</text>
</g>
<g font-size="3.2">
<text x="153.6" y="190.8">6545-3 HS ZINCIR RAYI</text>
<text x="153.6" y="186.8">80400500031</text>
<text x="154.3" y="194.8">/</text>
<text x="154.3" y="198.8">/ HRC</text>
<text x="230.8" y="198.7">5070</text>
<text x="230.8" y="202.8">23938.62</text>
</g>
<g font-size="2.8">
<text x="263.7" y="186.7">Ü.Adet:</text>
<text x="263.9" y="190.5">Vers.:</text>
<text x="211.5" y="194.5">Hammadde Adı:</text>
<text x="230.8" y="194.7">Alüminyum-6082</text>
<text x="138.3" y="202.6">SON KAYIT:</text>
<text x="163.6" y="202.6">12 Şubat 2024 Pazartesi 00:24:42</text>
<text x="212.1" y="198.4">Sip. Ölçüsü:</text>
<text x="212.2" y="202.7">Ağırlık:</text>
</g>
<g font-size="2.6">
<text x="265.9" y="194.4">GENEL TOLERANS</text>
<text x="264.2" y="198.5">DIN 7168 m T</text>
<text x="264.3" y="202.6">ÖLÇEK</text>
<text x="278.5" y="202.6">1:50</text>
<text x="286.5" y="202.6">A4</text>
</g>
<g font-size="2.5">
<text x="138.3" y="186.4">Parça Kodu:</text>
<text x="138.3" y="190.5">Parça Adı:</text>
<text x="201.2" y="186.5">Ü.Kodu:</text>
<text x="138.3" y="194.5">Kaplama Şekli:</text>
<text x="138.3" y="198.6">Isıl İşlem:</text>
</g>
</svg>
